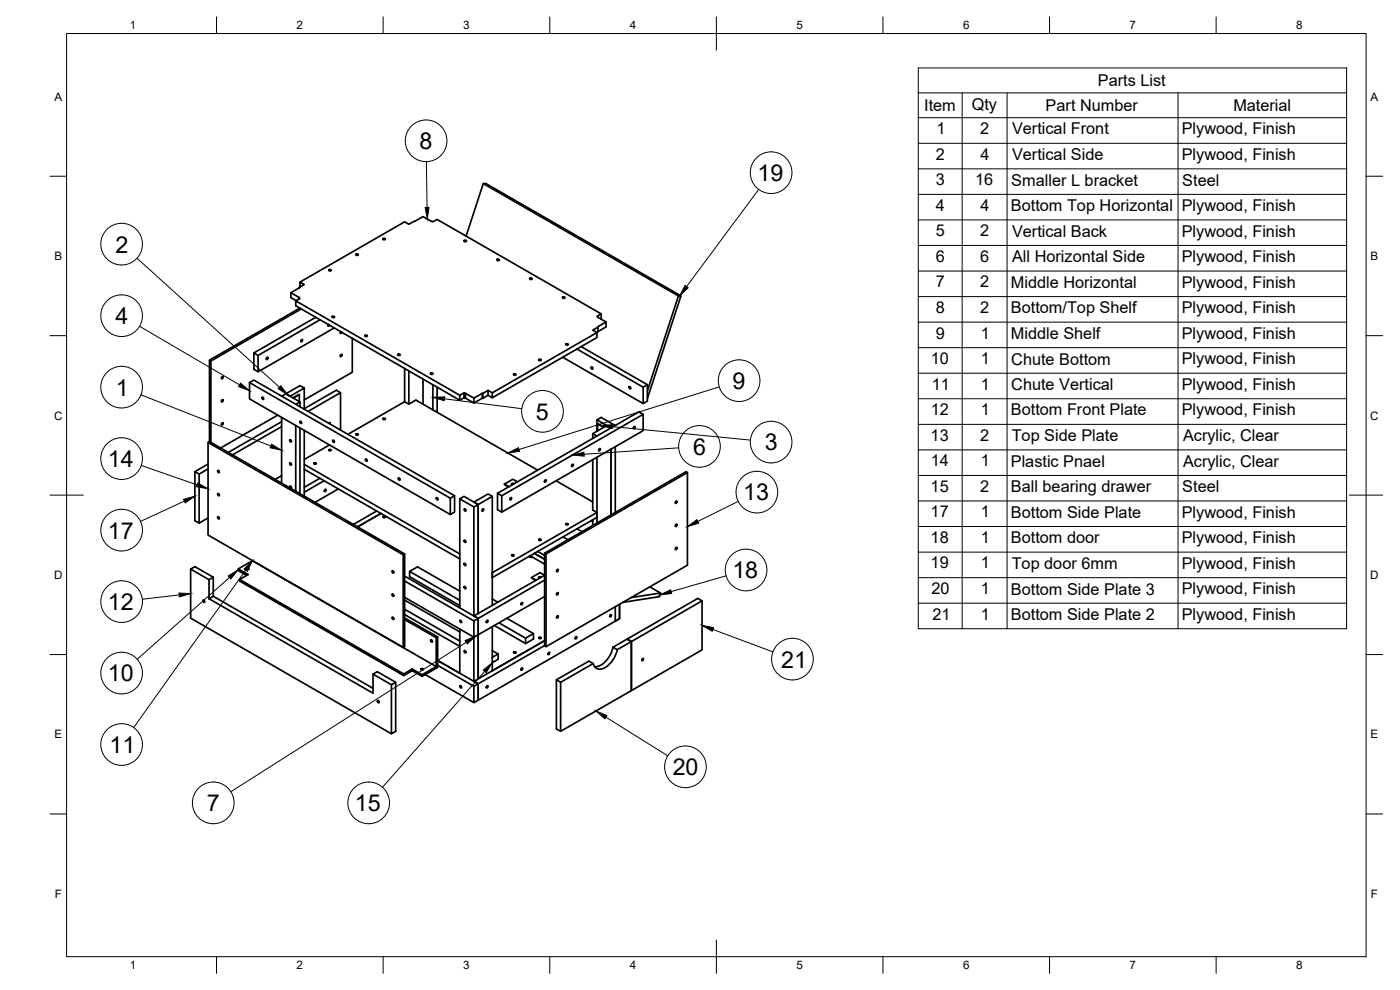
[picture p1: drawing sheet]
<svg xmlns="http://www.w3.org/2000/svg" width="420mm" height="297mm" viewBox="0 0 420 297" stroke-linecap="round" stroke-linejoin="round" font-family="sans-serif">
<!-- layer: Visible -->
<g fill="none" stroke="#000" stroke-width=".51">
<path d="M145 55.1l58.6 33.7h.8l-10.1 30.8M106.8 76.4l.5-.2 .2 .3-.4 .1zM114.9 71.7l.5-.2 .3 .3-.5 .1zM139.2 72.2l.5-.1 .3 .3-.5 .1zM139.9 70.8l5.1-15.7h.8l58.6 33.7M149.1 77.9l.5-.1 .3 .2-.5 .2zM89.7 89.7v-.3l.3 .1-1.2 .8M89.7 89.4l-2.4-1.6v1.5l1.6 .9M89.7 86.4l-2.4 1.4M90 92.4l-27.1 15.7 .4 .2v24.4M90 84.7l31.4-18.1 1.3 .7 4.3-2.3 2.9 1.6 1.3-.8 49.2 28.4-.1 1.5M90 86.1v-1.4l1.3 .7-1.6 .9"/>
<path d="M90.4 92.7l-27.1 15.6M94.8 95.2l-18.6 10.7M96.1 95.9l-18.7 10.7M98.5 97.3v.6l.4-.3M98.6 81l.5-.1 .3 .2-.5 .2zM99.6 95l.5-.1 .3 .3-.5 .1zM100.3 98.4l-22.9 13.2M102.2 99.5v.6l.4-.4M159 83.6l.4-.2 .3 .3-.5 .2zM168.8 89.2l.5-.1 .3 .3-.5 .1zM179.5 95.1l2.4 1.5v1.5l-2.4 1.4M179.5 98.2l-1.6 .9 1.3 .7v1.5l-31.5 18"/>
<path d="M180.4 94.2l-1.2 .7 .3 .3M181.9 96.6l-2.6 1.5 .2 1.5-.3 .2-31.5 18.1v1.4l-1.2-.7M203.6 88.8l-9.3 28.5M62.9 108.1v24.4M66.6 113.1l.2-.2 .2 .2-.4 .6zM74.9 114.8l60.2 34.7v4.9l-60.2-34.7zM74.9 114.8l1.3-.7 60.2 34.6-1.3 .8M76.2 105.9l1.2 .7v5l-1.2-.8zM78.6 119.2l.4 .1 .1 .5-.4-.1zM80 107.4l.3-.2 .1 .2-.4 .5zM84.5 118.9l1.3-.7 4.2 2.4-1.2 .7M88 119.5l1.8-1.1v2.1"/>
<path d="M89.8 118.4l-1.9 1M90.4 102l.3-.1 .1 .1-.4 .6zM91.3 116.4l-1.3-.7-4.2 2.5 1.3 .7 4.2-2.5v6.4M102.2 117.8v11.2M102.2 106.5l.3-.2 .1 .2-.4 .5zM105.7 101.5v10.2l-14.4 8.3M109.5 100.7l.5-.1 .2 .2-.4 .2zM119.4 106.4l.4-.2 .3 .3-.5 .2zM121.4 110.5v10M122.7 111.3v9.9M127 113.7v7.5M129.2 112.1l.5-.2 .3 .3-.5 .1z"/>
<path d="M129.9 115.4v7.6M131.2 116.2v7.5M139.3 117.9l-1.3 .7v1.5l-49.2-28.4v-1.4l49.2 28.3M139.6 118.1l-.3-.2v1.4l-1.3 .8M139.7 118l-.1 1.5-.3-.2M142.2 119.5l-2.5-1.5-.1 1.5M144.8 118l-2.6 1.5v1.4l-2.5-1.4M144.9 118.1l-.1 1.4-2.6 1.4M146.5 117.1l-1.6 1-.1 1.4M147.7 117.9l-1.2-.8v1.5l-1.6 .9M154.1 112.3l.5-.1 .3 .2-.5 .2zM161.7 108l.4-.2 .3 .3-.5 .1z"/>
<path d="M169.8 103.3l.5-.2 .2 .3-.4 .1zM173.1 104.7l19.9 11.5v4.9l-24.1-13.9M174.4 104l19.9 11.4-1.3 .8M177.4 110.1l.4 .1 .1 .5-.4-.1zM188.8 116l.4 .1 .1 .5-.4-.1zM194.3 115.4v4.9l-1.3 .8M62.4 139.2l-3.9 2.3v14.7l1.3 .8v-14.8l-1.3-.7M62.9 132.5l-.5 .2v27.8l58.6 33.8 .4-.3v-27.8l-.4 .3-58.6-33.8M62.9 132.5l58.5 33.7M66.6 127l.2-.2 .2 .2-.4 .5zM66.6 120.1l.2-.2 .2 .2-.4 .5zM83.4 124.6l-17.2 9.8"/>
<path d="M84.5 126.5l-16 9.2M84.5 128l-14.7 8.5M84.5 125.2v19.8M87 132l.4 .1 .1 .5-.4-.1zM87 138.9l.4 .1 .1 .5-.4-.1zM88.8 127.7v19.7M90 120.6v1.4M90 128.4v19.7M90 126.4l.4 .1 .1 .5-.4-.1zM91.3 122.6l9.6-5.5 1.3 .7-9.7 5.6M91.3 139.3l46.7 26.9M91.3 129.1v19.8"/>
<path d="M94.2 139l.5-.1 .2 .2-.4 .2zM98.6 127l.4-.2v.4M98.6 135l.5-.2 .3 .3-.5 .2zM98.9 133.5l-7.6 4.4M99.9 132.1l.3 .1 .1 .5-.3-.1zM106.8 130.3l.5-.2 .2 .3-.4 .2zM109.7 137.8l.4 .1 .1 .5-.4-.1zM114.9 125.6l.5-.1 .3 .2-.5 .2zM121.4 120.5l1.3 .7 2.1-1.2 36.6 21.1M121.4 120.5l-17 9.8M171.7 139.4l.2-.1 .2 .2-.4 .5zM177.9 137.9v15.1l1.3 .8v1.4l-31.5 18.1v-1.5l31.5-18"/>
<path d="M177.9 130.1l1.2 .7M179.2 126v3.4M179.2 137.2v19.7M179.3 127.2l2 1M179.8 134.7l.3-.1 .1 .2-.4 .5zM181.1 128.2l-1.8-1v2.1M183.4 134.8v19.7M184.6 127.7l-4.2-2.4-1.2 .7 4.2 2.4-1.3-.7-4.2 2.4v1.5M184.7 134v19.8M190.2 128.1l.3-.1 .1 .1-.4 .6zM193 124.3l-42.4 24.4v5M62.4 140.7l-2.6 1.5"/>
<path d="M62.4 155.4l-2.6 1.6M65.3 141.2l.4 .1 .1 .5-.4-.1zM65.3 155.1l.4 .1 .1 .5-.4-.1zM65.3 148.1l.4 .1 .1 .5-.4-.1zM84.5 142.7l-1.9 1.1M87.1 146.4l-.1-.6 .4 .3-.1 .4M91.3 140.8l46.7 26.9M96 143.5l-4.7 2.7M97.3 144.2l-6 3.5M97.5 147l.3-.2 .1 .2-.4 .5zM101.5 146.7l-7 4M113.1 153.3l-7.1 4.1"/>
<path d="M114.3 154.1l-7 4M114.9 155.1l.5-.2 .3 .3-.5 .1zM119.6 143.4l.4 .1 .1 .5-.4-.1zM131 149.3l.3 .2 .1 .4-.3-.1zM136.4 148.7v5l-1.3 .7M138 149.7l1.3-.8 4.2 2.5-1.3 .7-4.2-2.4v32.7M139.3 152.7l.4 .1 .1 .5-.4-.1zM142.2 152.1v32.7M144.8 152.8l.3-.1 .1 .1-.4 .6zM147.7 148.9l-1.2-.7-4.3 2.5 1.3 .7v32.7v-32.7l4.2-2.5v32.7M149.3 148l42.4-24.4 1.3 .7v4.9l-42.4 24.5-1.3-.8v-4.9l1.3 .7M151.4 145.3l1.3 .7"/>
<path d="M153.1 149.5l.3-.2 .2 .2-.5 .5zM154.2 145.2l-.7 .1M154.3 145.1h-.7l.2 .3M155.3 144.6l-1.4-.8-2.5 1.5 1.2 .8M163.5 144.1l.3-.1 .1 .1-.4 .6zM166.9 144.3l11 6.3M169.8 157.2l.5-.1 .2 .2-.4 .2zM173.2 158.7l1.4 .8M177.4 156.2l.5 .3M177.9 156v1.7M202.8 157.4l.3-.1 .1 .2-.4 .5zM202.8 150.5l.3-.2 .1 .2-.4 .5z"/>
<path d="M206.3 141.8l-42.4 24.4M57.2 170.8l5.5 3.1v5.7M62.7 179.6l49.3 28.4v-5.7l5.5 3.2M62.7 179.6l1.3-.7 48 27.6M64 173.2l-5.5-3.2-1.3 .8v14.7l60.3 34.7M64 173.2v5.7M64 173.2l-1.3 .7M71.9 173.9l49.3 28.3v.5l-49.3-28.3zM74 170.6l.4-.1 .3 .2-.5 .2zM74 172.6l-2.5-1.4v-.5l3 1.7-2.6 1.5M75.8 168.2l55.1 31.8 .4-.2v-8.7M75.8 168.2h.1"/>
<path d="M75.8 168.2l-4.3 2.5M117.7 171.3l.3 .1 .1 .5-.3-.1zM117.7 178.3l.3 .1 .1 .5-.3-.1zM121 166.5v27.8M121.4 172.9l22.1 12.7-1.3-.8 21.2-12.2-1.3-.8-2.6 1.5 1.3 .8M121.4 179.2l20.8 12v13.2M121.4 174.3l20.8 12M122.9 171.4l15.1 8.7M138 177.4l-12.7-7.3-2.4 1.3v1.6l15.1 8.7M139.3 176l.4 .1 .1 .5-.4-.1zM139.3 169.1l.4 .1 .1 .5-.4-.1zM139.3 162.1l.4 .1 .1 .5-.4-.1z"/>
<path d="M147.7 179.7l1.7 1M153.5 166.6l.5-.2 .3 .3-.5 .2zM159 167l.4-.2 .3 .3-.5 .1zM159.1 166.8l4.3 2.5M159.5 173.3l1.4 .8M160.4 166l3 1.8M161.4 165.5l2 1.2M161.7 161.9l.4-.2 .3 .3-.5 .2zM162.3 173.2l-.6 .1M162.4 173.2l-.7-.1 .2 .4M163.4 174.1l-19.9 11.5v4.9M163.4 166v27.8l.5 .2 42.4-24.4v-27.8l-.4-.3-42.5 24.5 .5 .2v27.8"/>
<path d="M163.4 179l-19.9 11.5M167.1 171l.3-.2 .1 .2-.4 .5zM167.1 178l.3-.2 .1 .2-.4 .5zM169 161.1l1.4 .8M195 176.1l3.2 1.8M198.2 177.9l-.3 1.1-11 1.7M198.2 177.9l-8.8 1.4M202.8 164.4l.3-.2 .1 .2-.4 .5zM60.9 180.1l.4 .1 .1 .5-.4-.1zM117.7 185.2l.3 .1 .1 .5-.3-.1zM121.4 185.9l9.5 5.4 .4-.2M121.4 185.4l9.9 5.7"/>
<path d="M121.4 182.8l16.6 9.5M121.4 184.4l16.6 9.5M121.4 180.1l16.6 9.5M129.3 192l.3 .1 .1 .5-.3-.1zM130.9 191.3v8.7M131.3 199.6l10.9 6.3v4.9l-14.6-8.4M138 188.8v13.2l-6.7-3.8 12.2 7-1.3 .7M138 186.2l.4 .1 .1 .5-.4-.2zM139.3 195.2l.4 .1 .1 .5-.4-.1zM142.2 186.3l1.3-.7v4.9l-1.3 .7zM143.5 190.5v13.2M146.1 186.3l.2-.2 .2 .2-.4 .5z"/>
<path d="M147.7 188v13.3l15.7-9.1-21.2 12.2 1.3 .8v4.9l-1.3 .7M147.7 195.2l1.8 1v1.6l-1.8 1M148.3 187.7l9.4 5.4M149.5 196.2l-1.8 1M149.7 186.9l8 4.6M152.1 185.5l8 4.6M154.1 195.7l.5-.1 .3 .2-.5 .2zM156.5 180.9l.2-.1 .2 .2-.4 .5zM157.7 191.5l2.4-1.4v1.6l-2.4 1.4zM161.7 191.4l.4-.2 .3 .3-.5 .1zM164.6 195.9l.3-.2 .1 .2-.4 .5zM167.1 184.9l.3-.2 .1 .2-.4 .6z"/>
<path d="M172.7 191.2l.3-.2 .1 .2-.4 .5zM183.1 184.5l.3-.1 .1 .2-.4 .5zM184 194.2l4.2-2.4 1.3 .7-4.3 2.4zM184 194.2a7.4 7.4 0 0 1-5 5.8h-.6M184.7 182v4.4l1.2-.8v-4.3v4.3l-42.4 24.5v-4.9l19.9-11.5M185.3 194.9a7.4 7.4 0 0 1-5.1 5.9 1.96 1.96 0 0 1-2.2-1.7M192.7 197.7l.3-.2 .2 .2-.5 .5zM210.7 180.3l-21.2 12.2v14.7l21.2-12.2v-14.7l-1.3-.8-21.2 12.3 1.3 .7v14.7l-21.2 12.2-1.3-.7v-14.7M112 202.3l1.2-.8 5.5 3.2M113.3 210.2l.4 .1 .1 .5-.4-.1zM117.5 205.5l1.2-.8v14.7l-1.2 .8zM123.7 200.7v.5l-2.5 1.5"/>
<path d="M123.7 200.7l3 1.7v.5l-3-1.7M123.7 200.7l-2.5 1.5M126.3 200.7l.5-.1 .3 .3-.5 .1zM126.7 202.4l4.6-2.6v.4l-4.6 2.7M138 205.8l.4 .1 .1 .5-.4-.1zM146.1 205.9l.2-.2 .2 .2-.4 .5zM156.5 200.5l.2-.1 .2 .2-.4 .5zM167 204l9.7-5.6 1.3 .7-9.7 5.6zM168.3 204.7v14.7"/>
</g>
<!-- layer: BORDER -->
<g fill="none" stroke="#000" stroke-width=".3">
<path d="M20 10.1h390v276.9h-390zM65 5.1v5M115 5.1v5M165 5.1v5M215 5.1v10M265 5.1v5M315 5.1v5M365 5.1v5M15 52.9h5M410 52.9h5M15 100.7h5M410 100.7h5"/>
<path d="M15 148.6h10M405 148.6h10M15 196.4h5M410 196.4h5M15 244.2h5M410 244.2h5M65 287v5M115 287v5M165 287v5M215 282.1v9.9M265 287v5M315 287v5"/>
<path d="M365 287v5"/>
</g>
<!-- layer: Parts Lists -->
<g fill="none" stroke="#000" stroke-width=".3">
<path d="M275.6 20.4h128.5v168.2h-128.5zM275.6 27.9h128.5M275.6 35.3h128.5M288.8 27.9v160.7M302.2 27.9v160.7M353.5 27.9v160.7M275.6 43h128.5M275.6 50.7h128.5M275.6 58.3h128.5M275.6 66h128.5M275.6 73.6h128.5M275.6 81.3h128.5"/>
<path d="M275.6 89h128.5M275.6 96.7h128.5M275.6 104.3h128.5M275.6 112h128.5M275.6 119.6h128.5M275.6 127.3h128.5M275.6 135h128.5M275.6 142.6h128.5M275.6 150.3h128.5M275.6 158h128.5M275.6 165.7h128.5M275.6 173.3h128.5"/>
<path d="M275.6 181h128.5"/>
</g>
<!-- layer: Balloons -->
<g fill="none" stroke="#000" stroke-width=".3">
<circle cx="127.9" cy="42.2" r="6.3"/>
<circle cx="231.4" cy="51.8" r="6.3"/>
<circle cx="36.5" cy="73.3" r="6.3"/>
<circle cx="36.5" cy="94.7" r="6.3"/>
<circle cx="36.5" cy="116.2" r="6.3"/>
<circle cx="221.8" cy="114.2" r="6.3"/>
<circle cx="36.5" cy="137.6" r="6.3"/>
<circle cx="162.8" cy="123.4" r="6.3"/>
<circle cx="209.9" cy="133.9" r="6.3"/>
<circle cx="231.4" cy="132.6" r="6.3"/>
<circle cx="36.5" cy="159.1" r="6.3"/>
<circle cx="227.1" cy="147.7" r="6.3"/>
<circle cx="223.9" cy="171" r="6.3"/>
<circle cx="36.5" cy="180.5" r="6.3"/>
<circle cx="237.8" cy="197.8" r="6.3"/>
<circle cx="36.5" cy="201.9" r="6.3"/>
<circle cx="36.5" cy="223.4" r="6.3"/>
<circle cx="205.7" cy="230.1" r="6.3"/>
<circle cx="64" cy="240.9" r="6.3"/>
<circle cx="110.6" cy="240.9" r="6.3"/>
</g>
<!-- layer: 0 -->
<g fill="#000" stroke="#000" stroke-width=".3">
<path d="M127.6 62.2h1.2l-.6 3.5zM205.6 85.6l.9 .7-2.5 2.5zM72.2 115l2.7 2.2-3.3-1.2zM84.2 115.7l2.2 2.8-2.9-1.9zM81.5 133.3l3 1.8-3.4-.7zM129.9 119.2l3.6-.1-.2 1.1zM152.4 135.9l3.2-1.6 .3 1.1zM171.8 136.5l3.4-.8 .1 1.2zM180.4 127.7l3.5-.3-.1 1.2zM55.1 149.8l3.4-.9-2.9 2zM59.4 144.9l3.1 1.7-3.5-.6zM206.3 158l2.9-2.1 .5 1.1z"/>
<path d="M53.7 177.9l3.5 .2-3.4 1zM68.5 172.8l3-1.9-2.2 2.8zM75.8 168.2l-1.6 3.2-.9-.7zM198.1 178.5l3.2-1.5 .3 1.1zM139.6 192.2l3.3-1.4-2.7 2.4zM210.7 187.6l3.5 .7-.5 1.1zM145 201l2.8-2.2-1.9 3zM178.9 213.3l3.2 1.4-.6 1z"/>
</g>
<g fill="none" stroke="#000" stroke-width=".3">
<path d="M128 48.5l.2 13.7M227.7 56.8l-21.6 29.2M41.1 77.5l42.7 38.7M41.9 97.9l30 17.6M42.3 118.5l39 15.3M133.4 119.7l23.2 2.9M215.8 116.1l-60.1 18.8M42.4 139.7l16.8 5.8M183.8 128l41.4 4M203.7 134.4l-28.4 1.9M55.3 150.4l-13.1 6M221.5 150.4l-12.1 6"/>
<path d="M53.8 178.5l-11.1 1.3M68.9 173.3l-27.7 24.5M73.7 171.1l-33.6 47.2M217.9 172.8l-16.5 4.7M139.9 192.7l-70.6 44.9M214 188.9l17.9 6.7M145.5 201.4l-30.7 34.8M181.8 215.2l18.6 11.6"/>
</g>
<g font-size="7">
<text x="125.9" y="44.7">8</text>
<text x="227.3" y="54.3">19</text>
<text x="34.6" y="75.8">2</text>
<text x="34.7" y="97.2">4</text>
<text x="34.8" y="118.7">1</text>
<text x="219.9" y="116.7">9</text>
<text x="160.8" y="125.9">5</text>
<text x="208" y="136.4">6</text>
<text x="229.5" y="135.1">3</text>
<text x="32.4" y="140.1">14</text>
<text x="223" y="150.1">13</text>
<text x="32.4" y="161.6">17</text>
<text x="219.8" y="173.5">18</text>
<text x="32.4" y="183">12</text>
<text x="234.5" y="200.3">21</text>
<text x="32.4" y="204.4">10</text>
<text x="32.9" y="225.9">11</text>
<text x="201.9" y="232.6">20</text>
<text x="62" y="243.4">7</text>
<text x="106.5" y="243.4">15</text>
</g>
<g font-size="4.9">
<text x="329.5" y="25.9">Parts List</text>
<text x="277.3" y="33.3">Item</text>
<text x="291.6" y="32.9">Qty</text>
<text x="313.8" y="33.3">Part Number</text>
<text x="370.1" y="33.3">Material</text>
<text x="281" y="40.2">1</text>
<text x="294.2" y="40.2">2</text>
<text x="303.7" y="40.3">Vertical Front</text>
<text x="354.7" y="40.3">Plywood, Finish</text>
<text x="280.9" y="47.9">2</text>
<text x="294.2" y="47.9">4</text>
<text x="354.7" y="48">Plywood, Finish</text>
<text x="303.7" y="48.1">Vertical Side</text>
<text x="280.8" y="55.6">3</text>
<text x="292.6" y="55.6">16</text>
<text x="303.5" y="55.7">Smaller L bracket</text>
<text x="354.8" y="55.7">Steel</text>
<text x="280.9" y="63.2">4</text>
<text x="294.2" y="63.2">4</text>
<text x="303.4" y="63.3">Bottom Top Horizontal</text>
<text x="354.7" y="63.3">Plywood, Finish</text>
<text x="280.8" y="70.9">5</text>
<text x="294.2" y="70.9">2</text>
<text x="303.7" y="71">Vertical Back</text>
<text x="354.7" y="71">Plywood, Finish</text>
<text x="280.8" y="78.6">6</text>
<text x="294.2" y="78.6">6</text>
<text x="303.7" y="78.7">All Horizontal Side</text>
<text x="354.7" y="78.7">Plywood, Finish</text>
<text x="280.8" y="86.2">7</text>
<text x="294.2" y="86.2">2</text>
<text x="303.4" y="86.3">Middle Horizontal</text>
<text x="354.7" y="86.3">Plywood, Finish</text>
<text x="280.8" y="93.9">8</text>
<text x="294.2" y="93.9">2</text>
<text x="303.4" y="94.1">Bottom/Top Shelf</text>
<text x="354.7" y="94">Plywood, Finish</text>
<text x="280.8" y="101.6">9</text>
<text x="294.3" y="101.6">1</text>
<text x="303.4" y="101.7">Middle Shelf</text>
<text x="354.7" y="101.6">Plywood, Finish</text>
<text x="279.3" y="109.2">10</text>
<text x="294.3" y="109.2">1</text>
<text x="303.5" y="109.4">Chute Bottom</text>
<text x="354.7" y="109.3">Plywood, Finish</text>
<text x="279.6" y="116.9">11</text>
<text x="294.3" y="116.9">1</text>
<text x="303.5" y="117">Chute Vertical</text>
<text x="354.7" y="117">Plywood, Finish</text>
<text x="279.3" y="124.6">12</text>
<text x="294.3" y="124.6">1</text>
<text x="303.4" y="124.7">Bottom Front Plate</text>
<text x="354.7" y="124.7">Plywood, Finish</text>
<text x="279.3" y="132.2">13</text>
<text x="294.2" y="132.2">2</text>
<text x="303.6" y="132.4">Top Side Plate</text>
<text x="355" y="132.4">Acrylic, Clear</text>
<text x="279.3" y="139.9">14</text>
<text x="294.3" y="139.9">1</text>
<text x="303.4" y="140">Plastic Pnael</text>
<text x="355" y="140">Acrylic, Clear</text>
<text x="279.3" y="147.6">15</text>
<text x="294.2" y="147.6">2</text>
<text x="303.4" y="147.6">Ball bearing drawer</text>
<text x="354.8" y="147.7">Steel</text>
<text x="279.3" y="155.2">17</text>
<text x="294.3" y="155.2">1</text>
<text x="303.4" y="155.4">Bottom Side Plate</text>
<text x="354.7" y="155.3">Plywood, Finish</text>
<text x="279.3" y="162.9">18</text>
<text x="294.3" y="162.9">1</text>
<text x="303.4" y="163">Bottom door</text>
<text x="354.7" y="163">Plywood, Finish</text>
<text x="279.3" y="170.6">19</text>
<text x="294.3" y="170.6">1</text>
<text x="303.6" y="170.7">Top door 6mm</text>
<text x="354.7" y="170.7">Plywood, Finish</text>
<text x="279.5" y="178.2">20</text>
<text x="294.3" y="178.2">1</text>
<text x="303.4" y="178.4">Bottom Side Plate 3</text>
<text x="354.7" y="178.3">Plywood, Finish</text>
<text x="279.8" y="185.9">21</text>
<text x="294.3" y="185.9">1</text>
<text x="354.7" y="186">Plywood, Finish</text>
<text x="303.4" y="186">Bottom Side Plate 2</text>
</g>
<g font-size="3.5">
<text x="39" y="8.8">1</text>
<text x="89" y="8.8">2</text>
<text x="139" y="8.8">3</text>
<text x="189" y="8.8">4</text>
<text x="239" y="8.8">5</text>
<text x="289" y="8.8">6</text>
<text x="339" y="8.8">7</text>
<text x="389" y="8.8">8</text>
<text x="16.3" y="30.2">A</text>
<text x="411.3" y="30.2">A</text>
<text x="16.3" y="78">B</text>
<text x="411.3" y="78">B</text>
<text x="16.2" y="125.9">C</text>
<text x="411.2" y="125.9">C</text>
<text x="16.2" y="173.7">D</text>
<text x="411.2" y="173.7">D</text>
<text x="16.3" y="221.6">E</text>
<text x="411.3" y="221.6">E</text>
<text x="16.4" y="269.4">F</text>
<text x="411.4" y="269.4">F</text>
<text x="39" y="290.8">1</text>
<text x="89" y="290.8">2</text>
<text x="139" y="290.8">3</text>
<text x="189" y="290.8">4</text>
<text x="239" y="290.8">5</text>
<text x="289" y="290.8">6</text>
<text x="339" y="290.8">7</text>
<text x="389" y="290.8">8</text>
</g>
</svg>
